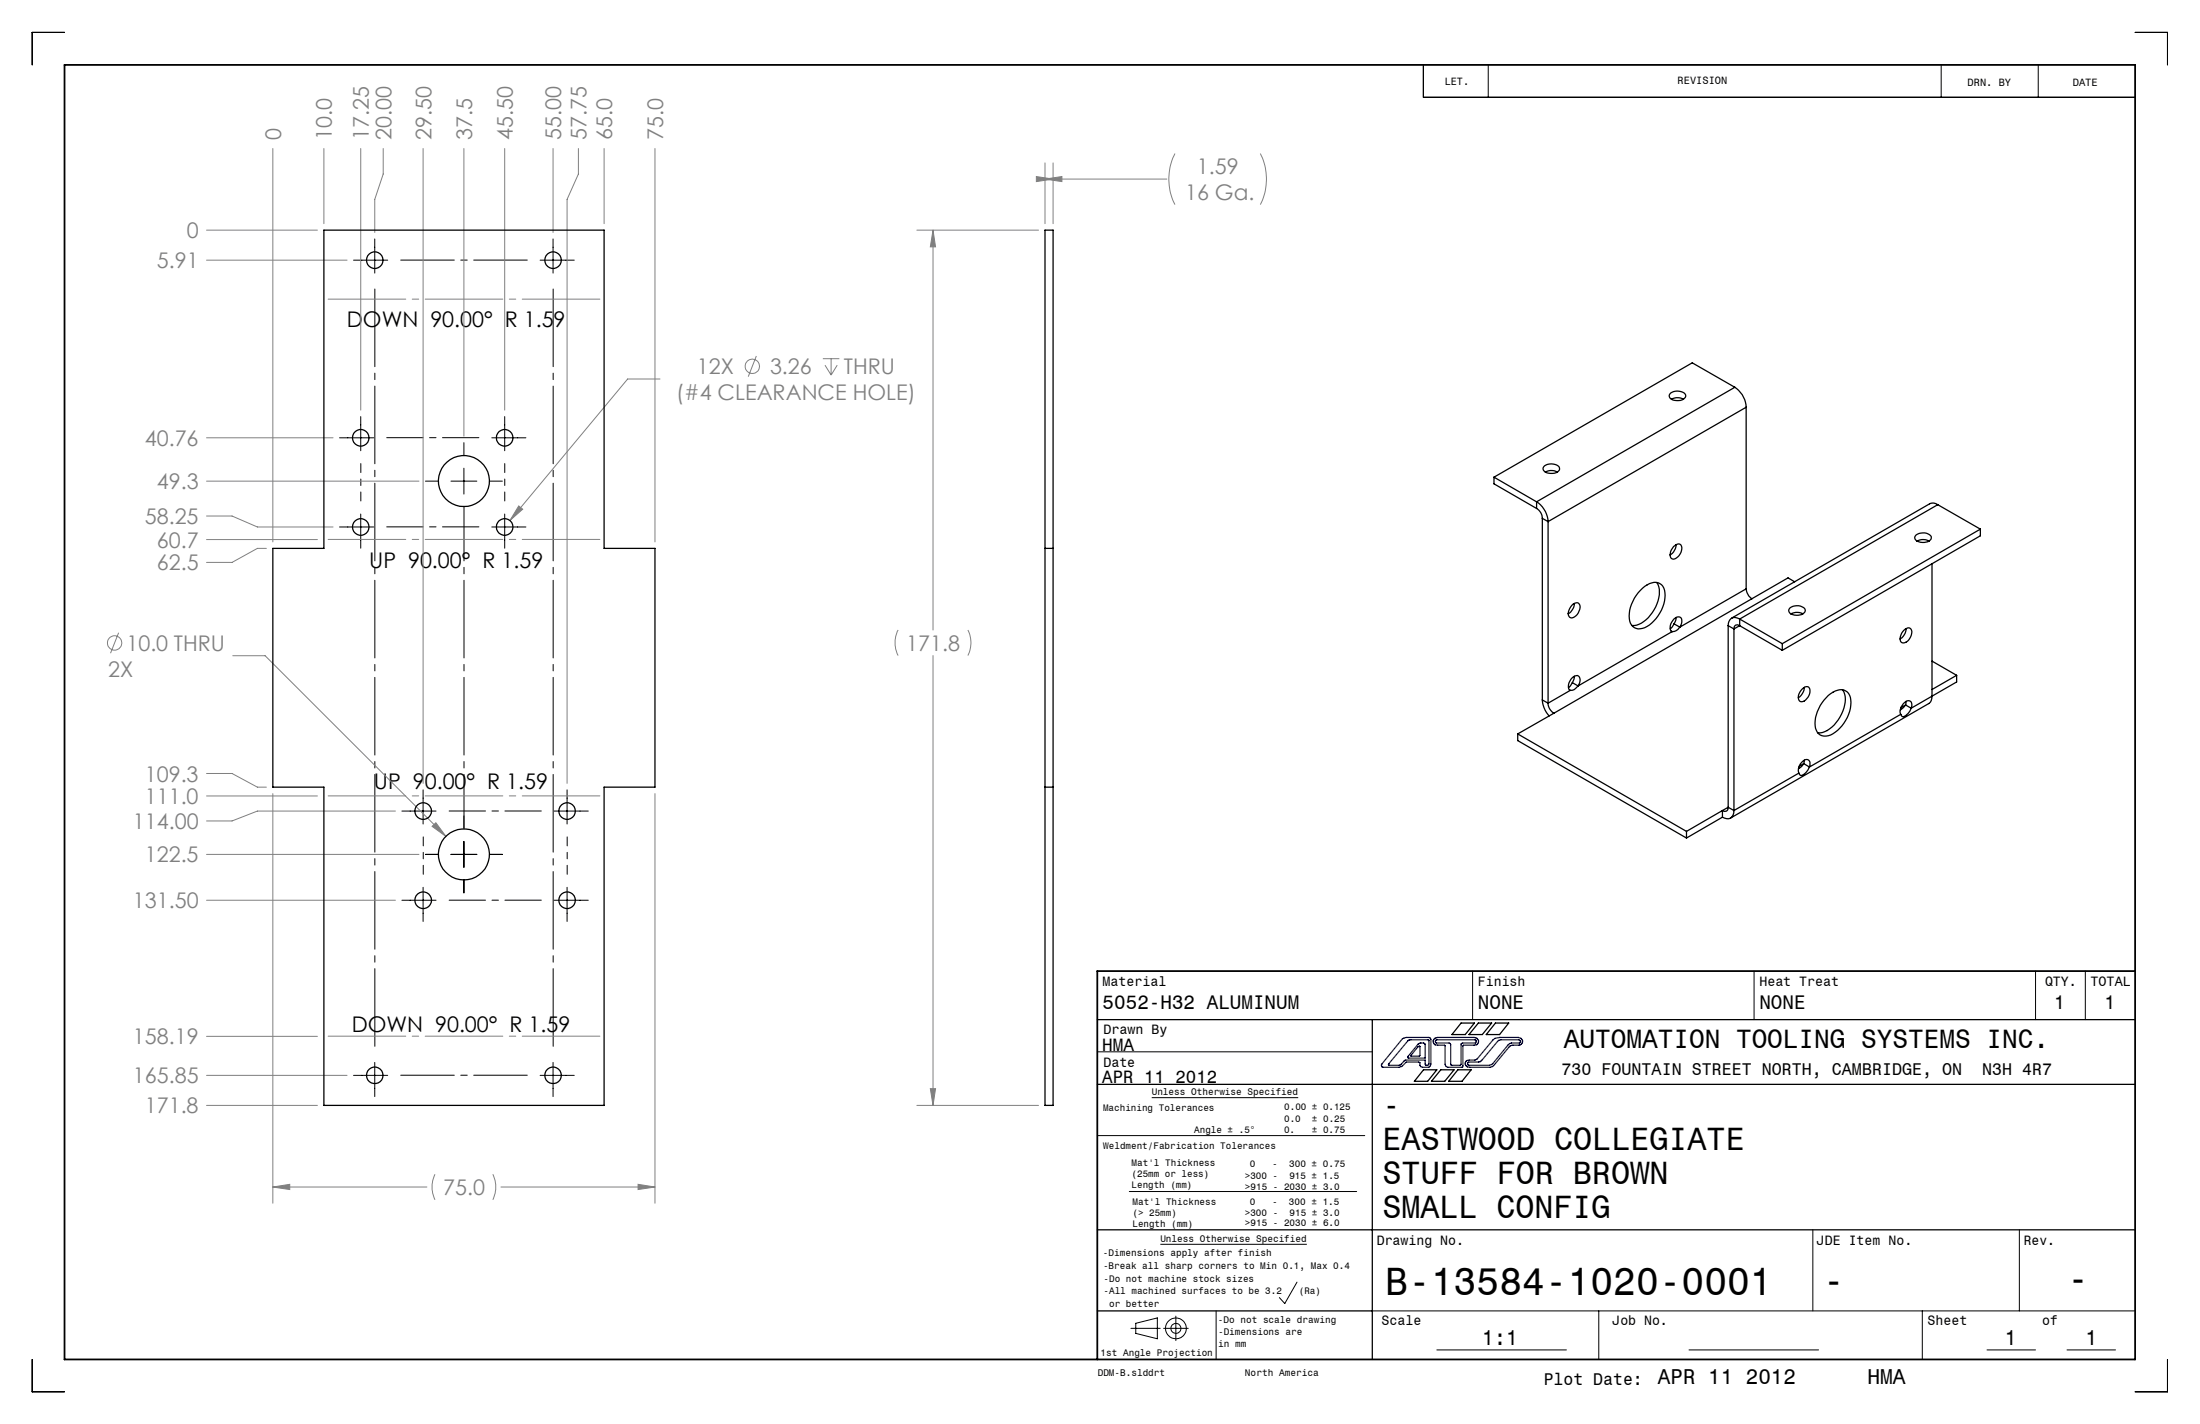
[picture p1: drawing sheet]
<svg xmlns="http://www.w3.org/2000/svg" width="432mm" height="279mm" viewBox="0 0 432 279" stroke-linecap="round" stroke-linejoin="round" font-family="sans-serif">
<g fill="none" stroke="#808080" stroke-width=".2">
<path d="M53.6 29.1v77.2M63.6 29.1v14.8M70.8 29.1v51.4M75.2 29.1v5l-1.6 5v6.5M83 29.1v124.6M91.1 29.1v56.5M99.1 29.1v51.4M108.5 29.1v16.5M113.5 29.1v5l-2.2 5v114.6M118.6 29.1v14.8M128.6 29.1v77.2M203.4 34.6l3.3 .5-3.3 .5z"/>
<path d="M205.1 35.1l3.3-.5v1zM205.1 32v11.9M205.1 35.1h23.9M206.7 32v11.9M230.6 30.1a11 11 0 0 0 0 10M247.4 30.1a11 11 0 0 1 0 10M40.5 45.2h21.8M40.5 51h27.6M180 45.2h23.8M183.1 45.2l.5 3.2h-1zM183.1 45.2v78.4M129.5 74.4h-6.3l-23.1 27.7"/>
<path d="M148.4 69.8l-1.5 4.1M161.5 70.4h3.2M161.9 71.6l1.2 2M163.1 70.4v3.2M164.3 71.6l-1.2 2M40.5 85.9h24.9M40.5 94.4h41.7M101.8 99.3l.8 .6-2.5 2.2zM40.5 101.2h5l5 2.2h14.9M40.5 105.9h21.8M52.3 107.6h-1.8l-5 2.7h-5M23.3 124.1l-1.6 4.1"/>
<path d="M45.7 128.7h6.3l35.5 35.4M176.3 123.6a5.5 5.5 0 0 0 0 5M183.1 128.6v88.3M190 123.6a5.5 5.5 0 0 1 0 5M40.5 151.8h5l5 2.6h1.8M40.5 156.2h21.8M53.6 155.7v80.4M77.6 159.1h-27.1l-5 2h-5M128.6 155.7v80.4M40.5 176.6h37.1M40.5 167.6h41.7M84.8 162.1l.7-.7 2 2.7z"/>
<path d="M40.5 203.3h21.8M40.5 211h27.6M40.5 216.9h21.8M180 216.9h23.8M182.6 213.6h1l-.5 3.3zM53.6 232.9l3.3-.5v1zM53.6 232.9h30.2M85.4 230.4a5.8 5.8 0 0 0 0 5M96.7 230.4a5.8 5.8 0 0 1 0 5M98.3 232.9h30.3M125.2 232.4l3.4 .5-3.4 .5z"/>
<circle cx="147.7" cy="71.9" r="1.41"/>
<circle cx="22.5" cy="126.2" r="1.41"/>
</g>
<g fill="none" stroke="#000" stroke-width=".2">
<path d="M12.7 6.4h-6.4v6.3M279.4 12.7v6.4h139.7M292.1 12.7v6.4M381 12.7v6.4M400 12.7v6.4M419.1 6.4h6.3v6.3M69.4 51h6.7M73.6 46.9v6.7M106 51h6.7M108.5 46.9v6.7M66.6 85.9h6.7M70.8 81.7v6.7"/>
<path d="M83.5 94.4h2.5M88.5 94.4h5.1M91.1 86.9v2.4M91.1 91.9v5M96.1 94.4h2.5M96.5 85.9h6.7M99.1 81.7v6.7M66.6 103.4h6.7M70.8 100.9v6.7M96.5 103.4h6.7M99.1 100.9v6.7M78.9 159.1h6.7"/>
<path d="M83 155v6.7M108.8 159.1h6.7M111.3 155v6.7M78.9 176.6h6.7M83 174.1v6.7M83.5 167.6h2.5M88.5 167.6h5.1M91.1 160.1v2.5M91.1 165.1v5.1M91.1 172.7v2.5M96.1 167.6h2.5M108.8 176.6h6.7"/>
<path d="M111.3 174.1v6.7M289 190.5v9.6M344.3 190.5v9.6M399.5 190.5v9.6M409.3 190.5v9.6M69.4 211h6.7M73.6 208.5v6.7M106 211h6.7M108.5 208.5v6.7M215.4 206.4h53.9M226.1 215.4h28.7M215.4 222.8h52.5"/>
<path d="M221.7 233.8h44.6M222.9 259.6l4.3-1v4.1l-4.3-1.1zM227.7 244.1h28.8M230.8 258.2v4.8M238.7 257.2v9.5M254.6 251.6l-2.4 4.2-1.1-1.2M269.3 257.2h149.8M313.8 257.2v9.5M355.8 241.3v15.9M377.3 257.2v9.5M396.3 241.3v15.9M6.3 266.7v6.4h6.4"/>
<path d="M222 260.6h5.7M228.4 260.6h4.8M282 264.9h25.4M331.5 264.9h25.4M390 264.9h9.5M405.7 264.9h9.5M425.4 266.7v6.4h-6.3"/>
<circle cx="230.8" cy="260.6" r=".98"/>
<circle cx="230.8" cy="260.6" r="2.04"/>
</g>
<path d="M78.7 51h24.8M91.1 162.5v-63M78.7 211h24.8" fill="none" stroke="#000" stroke-width=".2" stroke-dasharray="15.2 1.3 1.3 1.3" stroke-dashoffset="4.7"/>
<path d="M75.9 85.9h18.1M75.9 103.4h18.1M88.2 159.1h18M88.2 176.6h18" fill="none" stroke="#000" stroke-width=".2" stroke-dasharray="15.2 1.3 1.3 1.3" stroke-dashoffset="8.1"/>
<path d="M70.8 98.3v-7.3M99.1 98.3v-7.3M83.1 171.5v-7.3M111.3 171.5v-7.3" fill="none" stroke="#000" stroke-width=".2" stroke-dasharray="15.2 1.3 1.3 1.3" stroke-dashoffset="13.5"/>
<path d="M73.6 205.9v-149.8M108.6 205.9v-149.8" fill="none" stroke="#000" stroke-width=".2" stroke-dasharray="15.2 1.3 1.3 1.3" stroke-dashoffset="-.6"/>
<path d="M215.4 212.8h203.7M215.4 200.1h203.7M269.3 200.1v66.6M279.4 209.9h2.6l-1.8 2.3h-2.6zM282.8 209.9h2.6l-1.8 2.3h-2.6zM286.1 209.9h2.6l-1.8 2.3h-2.6zM286.8 200.7h2.6l-1.8 2.3h-2.6zM290.2 200.7h2.6l-1.9 2.3h-2.6zM293.5 200.7h2.6l-1.8 2.3h-2.6zM215.4 241.3h203.7M215.4 257.2h53.9" fill="none" stroke="#000" stroke-width=".25"/>
<path d="M12.7 12.7h406.4v254h-406.4zM419.1 190.5h-203.7v76.2" fill="none" stroke="#000" stroke-width=".35"/>
<path d="M63.6 58.7h55M118.6 105.8h-55M118.6 156.2h-55M118.6 203.3h-55" fill="none" stroke="#808080" stroke-width=".2" stroke-dasharray="15.2 1.3 1.3 1.3" stroke-dashoffset="-.8"/>
<path d="M275.3 203.8l.7-.2h4.5l.2 .1 .1 .2v4.9l-.3 .6h-1.3l-.4-.1-.1-.8-.3-.1h-2.4l-.7 .7-.7 .3h-3.1l-.3-.1v-.5zM276.4 204.1l4-.1v4.9l-.2 .1h-.4l-.1-1h-3.8l-1.3 1h-2.1l.1-.3zM278.3 204.9l.6-.3 .7 .2 .1 2.8-3.4-.1 .1-.3zM278.3 205.4l.4-.1v1.8l-1.7 .1v-.2zM281.6 203.7l.6-.1h7.1a.77 .77 0 0 1 .9 .7 .77 .77 0 0 1-.9 .8h-2l-.2 .1v4.1l-2.9 .1-.4-.1-.2-.5v-3.6l-.1-.1-1.8-.1a.73 .73 0 0 1-.1-1.3zM281.8 204.1l.2-.1h7.4l.3 .2-.1 .4-2.8 .2v4l-.2 .2h-1.7l-.2-.2v-4l-2.8-.2a.32 .32 0 0 1-.1-.5zM287.7 208.2l.7-.2h1.1l.4-.2 3.2-3.8 .3-.3 1-.1h3.6l.5 .1a.73 .73 0 0 1 .3 .8 .73 .73 0 0 1-.7 .6h-1.2l-.6 .2-3.4 4-.4 .1h-4a.75 .75 0 0 1-.8-.3 .75 .75 0 0 1 0-.9zM288.1 208.5l2.4-.2 3.7-4.2 3.9-.1 .3 .2v.2l-.2 .2-1.9 .2-3.6 4.1-.4 .1h-4a.34 .34 0 0 1-.2-.5z" fill="none" stroke="#0000a0" stroke-width=".25"/>
<path d="M84.8 162.1l2.7 2-2-2.7zM101.8 99.3l-1.7 2.8 2.5-2.2zM53.6 232.9l3.3-.5v1zM125.2 232.4l3.4 .5-3.4 .5zM205.1 35.1l3.3-.5v1zM203.4 34.6l3.3 .5-3.3 .5zM183.1 45.2l.5 3.2h-1zM182.6 213.6h1l-.5 3.3z" fill="#808080"/>
<g fill="none" stroke="#000" stroke-width=".25">
<path d="M63.6 45.2h55v62.4h10v46.8h-10v62.5h-55v-62.5h-10v-46.8h10zM205.1 45.2h1.6v171.7h-1.6zM327.9 77.1a2.24 2.24 0 0 1 2.9 .4 1.28 1.28 0 0 1-1.7 1.1h-.4a.86 .86 0 0 1-.9-.5 .86 .86 0 0 1 .1-1zM328 78.3a2.58 2.58 0 0 1 2.4 0M340.5 76a4.9 4.9 0 0 1 2.2 3.9M340.5 76l-38.9 22.5M340.5 76l-8.4-4.8-38.9 22.4M342.7 79.9l-38.9 22.4M342.7 79.9v35.6M293.2 93.6v1.3l8.4 4.9M293.2 93.6l8.4 4.9M301.6 98.5a5 5 0 0 1 2.2 3.8"/>
<path d="M301.6 99.8a2.29 2.29 0 0 1 1.1 1.9M301.6 98.5v1.3M303.1 91.4a2.22 2.22 0 0 1 3 .4 1.07 1.07 0 0 1-1.4 1.1h-.4a1.06 1.06 0 0 1-1.3-1.3zM303.3 92.6a2.59 2.59 0 0 1 2.4 0M380.3 99a1.5 1.5 0 0 0-1.6-.2l-38.8 22.5M380.3 99l8.4 4.8M380.3 99l-38.8 22.5M205.1 107.6h1.6M302.7 101.7l1.1 .6M302.7 101.7v35.6M303.8 102.3v35.7M308.5 118.8l.3-.3a.84 .84 0 0 1 1.1-.1 .84 .84 0 0 1 .2 1.2 1.94 1.94 0 0 1-1.8 1.6 1.15 1.15 0 0 1-.2-1.8z"/>
<path d="M309 118.4a2.51 2.51 0 0 1-1.2 2M321.9 115.9a3.7 3.7 0 0 1 3.5-1.6 2.52 2.52 0 0 1 1.4 3 7.4 7.4 0 0 1-4.4 6 2.07 2.07 0 0 1-2.6-2.4 7.6 7.6 0 0 1 2.1-5zM325.2 114.3a4.8 4.8 0 0 1-.2 4.8 6.2 6.2 0 0 1-4.2 3.6h-.5M328.5 107.2l.3-.2a.76 .76 0 0 1 .9-.2 .76 .76 0 0 1 .4 .9 2.07 2.07 0 0 1-1.8 2 1.41 1.41 0 0 1 0-2.1zM329 106.9a2.59 2.59 0 0 1-1.2 2M342.7 115.5a2.69 2.69 0 0 0 1.2 2M342.7 115.5l-13 7.5M343.9 117.5l-38.9 22.4M351.4 119.2a2.15 2.15 0 0 1 2.9 .4 1.33 1.33 0 0 1-1.7 1.1l-.8-.1a.77 .77 0 0 1-.7-.5 .77 .77 0 0 1 .3-.9zM352.2 114.2l-1.3-.8-7 4.1M376.1 105a2.18 2.18 0 0 1 3 .3 1.13 1.13 0 0 1-1.4 1.1h-.8a.96 .96 0 0 1-1-1.2zM376.3 106.2a2.59 2.59 0 0 1 2.3 0"/>
<path d="M379.2 110.6v26M388.7 103.8l-38.9 22.5M388.7 103.8v1.3l-38.9 22.5M302.7 137.3l.3 1.5 .5 1 .6 .7M302.7 137.3l1.1 .7M303.8 138a2.42 2.42 0 0 0 1.2 1.9M305 139.9l-7.1 4.1M308 135.4l.2 .1M308.2 135.5l-4.4 2.5M308.6 133.9l-.7 1M308.6 133.9l1.1 .7M309 132.7l-.1 .6-.3 .6"/>
<path d="M309.7 134.6a1.3 1.3 0 0 0-.1-2.1 2.14 2.14 0 0 0-1.6 2.9l.2 .1M309.7 134.6a1.72 1.72 0 0 1-1.5 .9M328 123.9h.2M328.2 123.9l-18.5 10.7M328.6 122.4l-.8 1M328.6 122.4l1.1 .6M329 121.1l-.1 .6-.3 .7M329.7 123l.4-.9a.77 .77 0 0 0-.3-1 .77 .77 0 0 0-1 .1 2.07 2.07 0 0 0-.8 2.6l.2 .1M329.7 123a1.71 1.71 0 0 1-1.5 .9M339.2 122.8l1.1 .6M339.2 122.8v35.6M340.3 123.4v35.6"/>
<path d="M341.5 121.5a1.39 1.39 0 0 0-1.6-.2 1.39 1.39 0 0 0-.7 1.5M341.5 122.8a.67 .67 0 0 0-.9-.1 .67 .67 0 0 0-.3 .7M341.5 121.5l8.3 4.8M341.5 122.8l8.3 4.8M341.5 121.5v1.3M341.5 122.8l-1.2 .6M349.8 126.3v1.3M351.5 120.4a2.58 2.58 0 0 1 2.4 0M353.7 135.2a.82 .82 0 0 1 1.1-.5 .82 .82 0 0 1 .4 1.1 2.28 2.28 0 0 1-1.6 1.9 1.15 1.15 0 0 1-.3-1.9zM354.2 134.9a2.72 2.72 0 0 1-1.2 2M358.8 136.5a3.1 3.1 0 0 1 3.5-.9 3 3 0 0 1 .9 3.4 7.3 7.3 0 0 1-4.4 5.4 2.07 2.07 0 0 1-2.6-2.5 8.2 8.2 0 0 1 2.6-5.4zM361.6 135.3a4.6 4.6 0 0 1-.1 4.8 6.1 6.1 0 0 1-4.2 3.7h-.5"/>
<path d="M373.7 123.6l.2-.2a.76 .76 0 0 1 1-.1 .76 .76 0 0 1 .3 .9 1.93 1.93 0 0 1-1.9 1.9 1.29 1.29 0 0 1-.1-1.9zM374 138.3l-1 1M374 138.3l-.9 .5M374 138.3l1.1 .7M374.1 123.3a2.48 2.48 0 0 1-1.2 2.1M374.1 137.6l-.1 .7M375.1 139l.1-.4a.79 .79 0 0 0-.3-1 .79 .79 0 0 0-1.1 .2 2.21 2.21 0 0 0-.7 2.4M375.1 139l-.2 .5-.8 .9a.56 .56 0 0 1-.9 .1l-.1-.3M379.2 136.6a1.68 1.68 0 0 1-.6 1.4l-38.9 22.5M379.2 136.6l-4.1 2.4M379.2 129.7l4.8 2.8M384 132.5l-4.8 2.8"/>
<path d="M384 132.5v1.3l-4.8 2.8M205.1 154.4h1.6M297.9 144l33.1 19.1M297.9 144v1.3l33.1 19.1M338.1 159l-7.1 4.1M338.1 159v1.3M339.2 158.4a.67 .67 0 0 1-.3 .7 .67 .67 0 0 1-.8-.1M339.2 158.4l1.1 .6M339.2 158.4l-1.1 .6M340.3 159a1.38 1.38 0 0 1-.6 1.5 1.38 1.38 0 0 1-1.6-.2M353.1 151.7l-12.8 7.3M354 149.8l-.5 .7-.5 .3"/>
<path d="M354 149.8l-.9 .6M354 149.8l1.1 .7M354.2 149.2l-.2 .6M355.1 150.5l.1-.4a.81 .81 0 0 0-.3-1 .81 .81 0 0 0-1.1 .3 2.21 2.21 0 0 0-.7 2.3M355.1 150.5l-.2 .6-.8 .8a.57 .57 0 0 1-.9 .1l-.1-.3M373.1 140.2l-18 10.3M331 163.1v1.3M338.1 160.3l-7.1 4.1"/>
<circle cx="73.6" cy="51" r="1.63"/>
<circle cx="108.5" cy="51" r="1.63"/>
<circle cx="70.8" cy="85.9" r="1.63"/>
<circle cx="91.1" cy="94.4" r="5"/>
<circle cx="99" cy="85.9" r="1.63"/>
<circle cx="70.8" cy="103.4" r="1.63"/>
<circle cx="99.1" cy="103.4" r="1.63"/>
<circle cx="83.1" cy="159.1" r="1.64"/>
<circle cx="111.3" cy="159.1" r="1.63"/>
<circle cx="83.1" cy="176.6" r="1.64"/>
<circle cx="91.1" cy="167.6" r="5"/>
<circle cx="111.3" cy="176.6" r="1.63"/>
<circle cx="73.6" cy="211" r="1.63"/>
<circle cx="108.5" cy="211" r="1.63"/>
</g>
<g font-size="7.8">
<text x="271.9" y="254.1">B-13584-1020-0001</text>
<text x="357.8" y="254">-</text>
<text x="405.7" y="253.5">-</text>
</g>
<g font-size="6.3">
<text x="271.4" y="219.1">-</text>
<text x="271.4" y="225.7">EASTWOOD COLLEGIATE</text>
<text x="271.4" y="232.3">STUFF FOR BROWN</text>
<text x="271.4" y="238.9">SMALL CONFIG</text>
</g>
<text font-size="5.2" x="306.9" y="205.6">AUTOMATION TOOLING SYSTEMS INC.</text>
<g font-size="4.2" fill="#808080">
<text x="55.2" y="27.5" transform="rotate(-90 55.2 27.5)">0</text>
<text x="65.2" y="27.5" transform="rotate(-90 65.2 27.5)">10.0</text>
<text x="72.4" y="27.5" transform="rotate(-90 72.4 27.5)">17.25</text>
<text x="76.8" y="27.5" transform="rotate(-90 76.8 27.5)">20.00</text>
<text x="84.7" y="27.5" transform="rotate(-90 84.7 27.5)">29.50</text>
<text x="92.7" y="27.5" transform="rotate(-90 92.7 27.5)">37.5</text>
<text x="100.7" y="27.5" transform="rotate(-90 100.7 27.5)">45.50</text>
<text x="110.2" y="27.5" transform="rotate(-90 110.2 27.5)">55.00</text>
<text x="115.1" y="27.5" transform="rotate(-90 115.1 27.5)">57.75</text>
<text x="120.2" y="27.5" transform="rotate(-90 120.2 27.5)">65.0</text>
<text x="130.2" y="27.5" transform="rotate(-90 130.2 27.5)">75.0</text>
<text x="234.9" y="34.2">1.59</text>
<text x="232.6" y="39.2">16 Ga.</text>
<text x="36.6" y="46.7">0</text>
<text x="30.8" y="52.6">5.91</text>
<text x="136.8" y="73.4">12X</text>
<text x="151.1" y="73.5">3.26</text>
<text x="165.6" y="73.4">THRU</text>
<text x="132.7" y="78.5">(#4 CLEARANCE HOLE)</text>
<text x="28.4" y="87.5">40.76</text>
<text x="30.8" y="96">49.3</text>
<text x="28.4" y="102.8">58.25</text>
<text x="30.8" y="107.4">60.7</text>
<text x="30.8" y="111.9">62.5</text>
<text x="24.8" y="127.7">10.0 THRU</text>
<text x="177.9" y="127.7">171.8</text>
<text x="21.2" y="132.8">2X</text>
<text x="28.4" y="153.4">109.3</text>
<text x="28.4" y="157.8">111.0</text>
<text x="26.1" y="162.7">114.00</text>
<text x="28.4" y="169.2">122.5</text>
<text x="26.1" y="178.2">131.50</text>
<text x="26.1" y="204.9">158.19</text>
<text x="26.1" y="212.6">165.85</text>
<text x="28.4" y="218.5">171.8</text>
<text x="87" y="234.5">75.0</text>
</g>
<g font-size="4.2">
<text x="68.1" y="64.1">DOWN 90.00° R 1.59</text>
<text x="72.5" y="111.4">UP 90.00° R 1.59</text>
<text x="73.4" y="154.8">UP 90.00° R 1.59</text>
<text x="69" y="202.4">DOWN 90.00° R 1.59</text>
<text x="290.9" y="263.9">1:1</text>
<text x="393.5" y="263.8">1</text>
<text x="409.3" y="263.9">1</text>
<text x="325.4" y="271.5">APR 11 2012</text>
<text x="366.5" y="271.5">HMA</text>
</g>
<g font-size="3.9">
<text x="216.4" y="198">5052-H32 ALUMINUM</text>
<text x="290.1" y="197.9">NONE</text>
<text x="345.3" y="198">NONE</text>
<text x="403.2" y="198">1</text>
<text x="413.1" y="197.9">1</text>
</g>
<g font-size="3.5">
<text x="216.3" y="206.2">HMA</text>
<text x="216.3" y="212.4">APR 11 2012</text>
</g>
<g font-size="3.3">
<text x="306.5" y="211">730 FOUNTAIN STREET NORTH, CAMBRIDGE, ON</text>
<text x="389.1" y="211">N3H 4R7</text>
<text x="303" y="271.7">Plot Date:</text>
</g>
<g font-size="2.7">
<text x="216.4" y="193.4">Material</text>
<text x="290.1" y="193.4">Finish</text>
<text x="345.3" y="193.4">Heat Treat</text>
<text x="401.4" y="193.4">QTY.</text>
<text x="410.3" y="193.4">TOTAL</text>
<text x="216.6" y="202.9">Drawn By</text>
<text x="216.6" y="209.3">Date</text>
<text x="270.2" y="244.2">Drawing No.</text>
<text x="356.6" y="244.2">JDE Item No.</text>
<text x="397.2" y="244.2">Rev.</text>
<text x="271.2" y="260.1">Scale</text>
<text x="316.5" y="260.1">Job No.</text>
<text x="378.3" y="260.1">Sheet</text>
<text x="400.8" y="260.1">of</text>
</g>
<g font-size="2.1">
<text x="283.6" y="16.6">LET.</text>
<text x="329.3" y="16.5">REVISION</text>
<text x="386.2" y="17">DRN. BY</text>
<text x="406.8" y="16.8">DATE</text>
</g>
<g font-size="1.9">
<text x="226.1" y="214.9">Unless Otherwise Specified</text>
<text x="216.5" y="217.9">Machining Tolerances</text>
<text x="252" y="220.2">0.0</text>
<text x="252.1" y="217.9">0.00 ± 0.125</text>
<text x="257.5" y="220.2">± 0.25</text>
<text x="216.5" y="225.4">Weldment/Fabrication Tolerances</text>
<text x="234.4" y="222.3">Angle ± .5°</text>
<text x="252" y="222.3">0.</text>
<text x="257.5" y="222.3">± 0.75</text>
<text x="222.1" y="230.9">(25mm or less)</text>
<text x="222.1" y="228.8">Mat'l Thickness</text>
<text x="222.1" y="233.2">Length (mm)</text>
<text x="244.3" y="231.4">&gt;300 -</text>
<text x="244.3" y="233.4">&gt;915 - 2030 ± 3.0</text>
<text x="245.3" y="229">0</text>
<text x="249.7" y="229">-</text>
<text x="253" y="229">300 ± 0.75</text>
<text x="253.1" y="231.4">915 ± 1.5</text>
<text x="222.3" y="236.4">Mat'l Thickness</text>
<text x="222.3" y="238.7">(&gt; 25mm)</text>
<text x="244.3" y="238.6">&gt;300 -</text>
<text x="245.3" y="236.5">0</text>
<text x="249.7" y="236.5">-</text>
<text x="253" y="236.5">300 ± 1.5</text>
<text x="253.1" y="238.6">915 ± 3.0</text>
<text x="222.3" y="240.7">Length (mm)</text>
<text x="227.7" y="243.7">Unless Otherwise Specified</text>
<text x="244.4" y="240.6">&gt;915 - 2030 ± 6.0</text>
<text x="216.5" y="246.5">-Dimensions apply after finish</text>
<text x="216.5" y="249">-Break all sharp corners to Min 0.1, Max 0.4</text>
<text x="216.6" y="251.5">-Do not machine stock sizes</text>
<text x="216.6" y="254">-All machined surfaces to be 3.2</text>
<text x="217.7" y="256.4">or better</text>
<text x="254.9" y="254">(Ra)</text>
<text x="239" y="259.5">-Do not scale drawing</text>
<text x="239.1" y="261.9">-Dimensions are</text>
<text x="216" y="266">1st Angle Projection</text>
<text x="239.1" y="264.3">in mm</text>
<text x="215.5" y="270.1">DDM-B.slddrt</text>
<text x="244.4" y="270.1">North America</text>
</g>
</svg>
